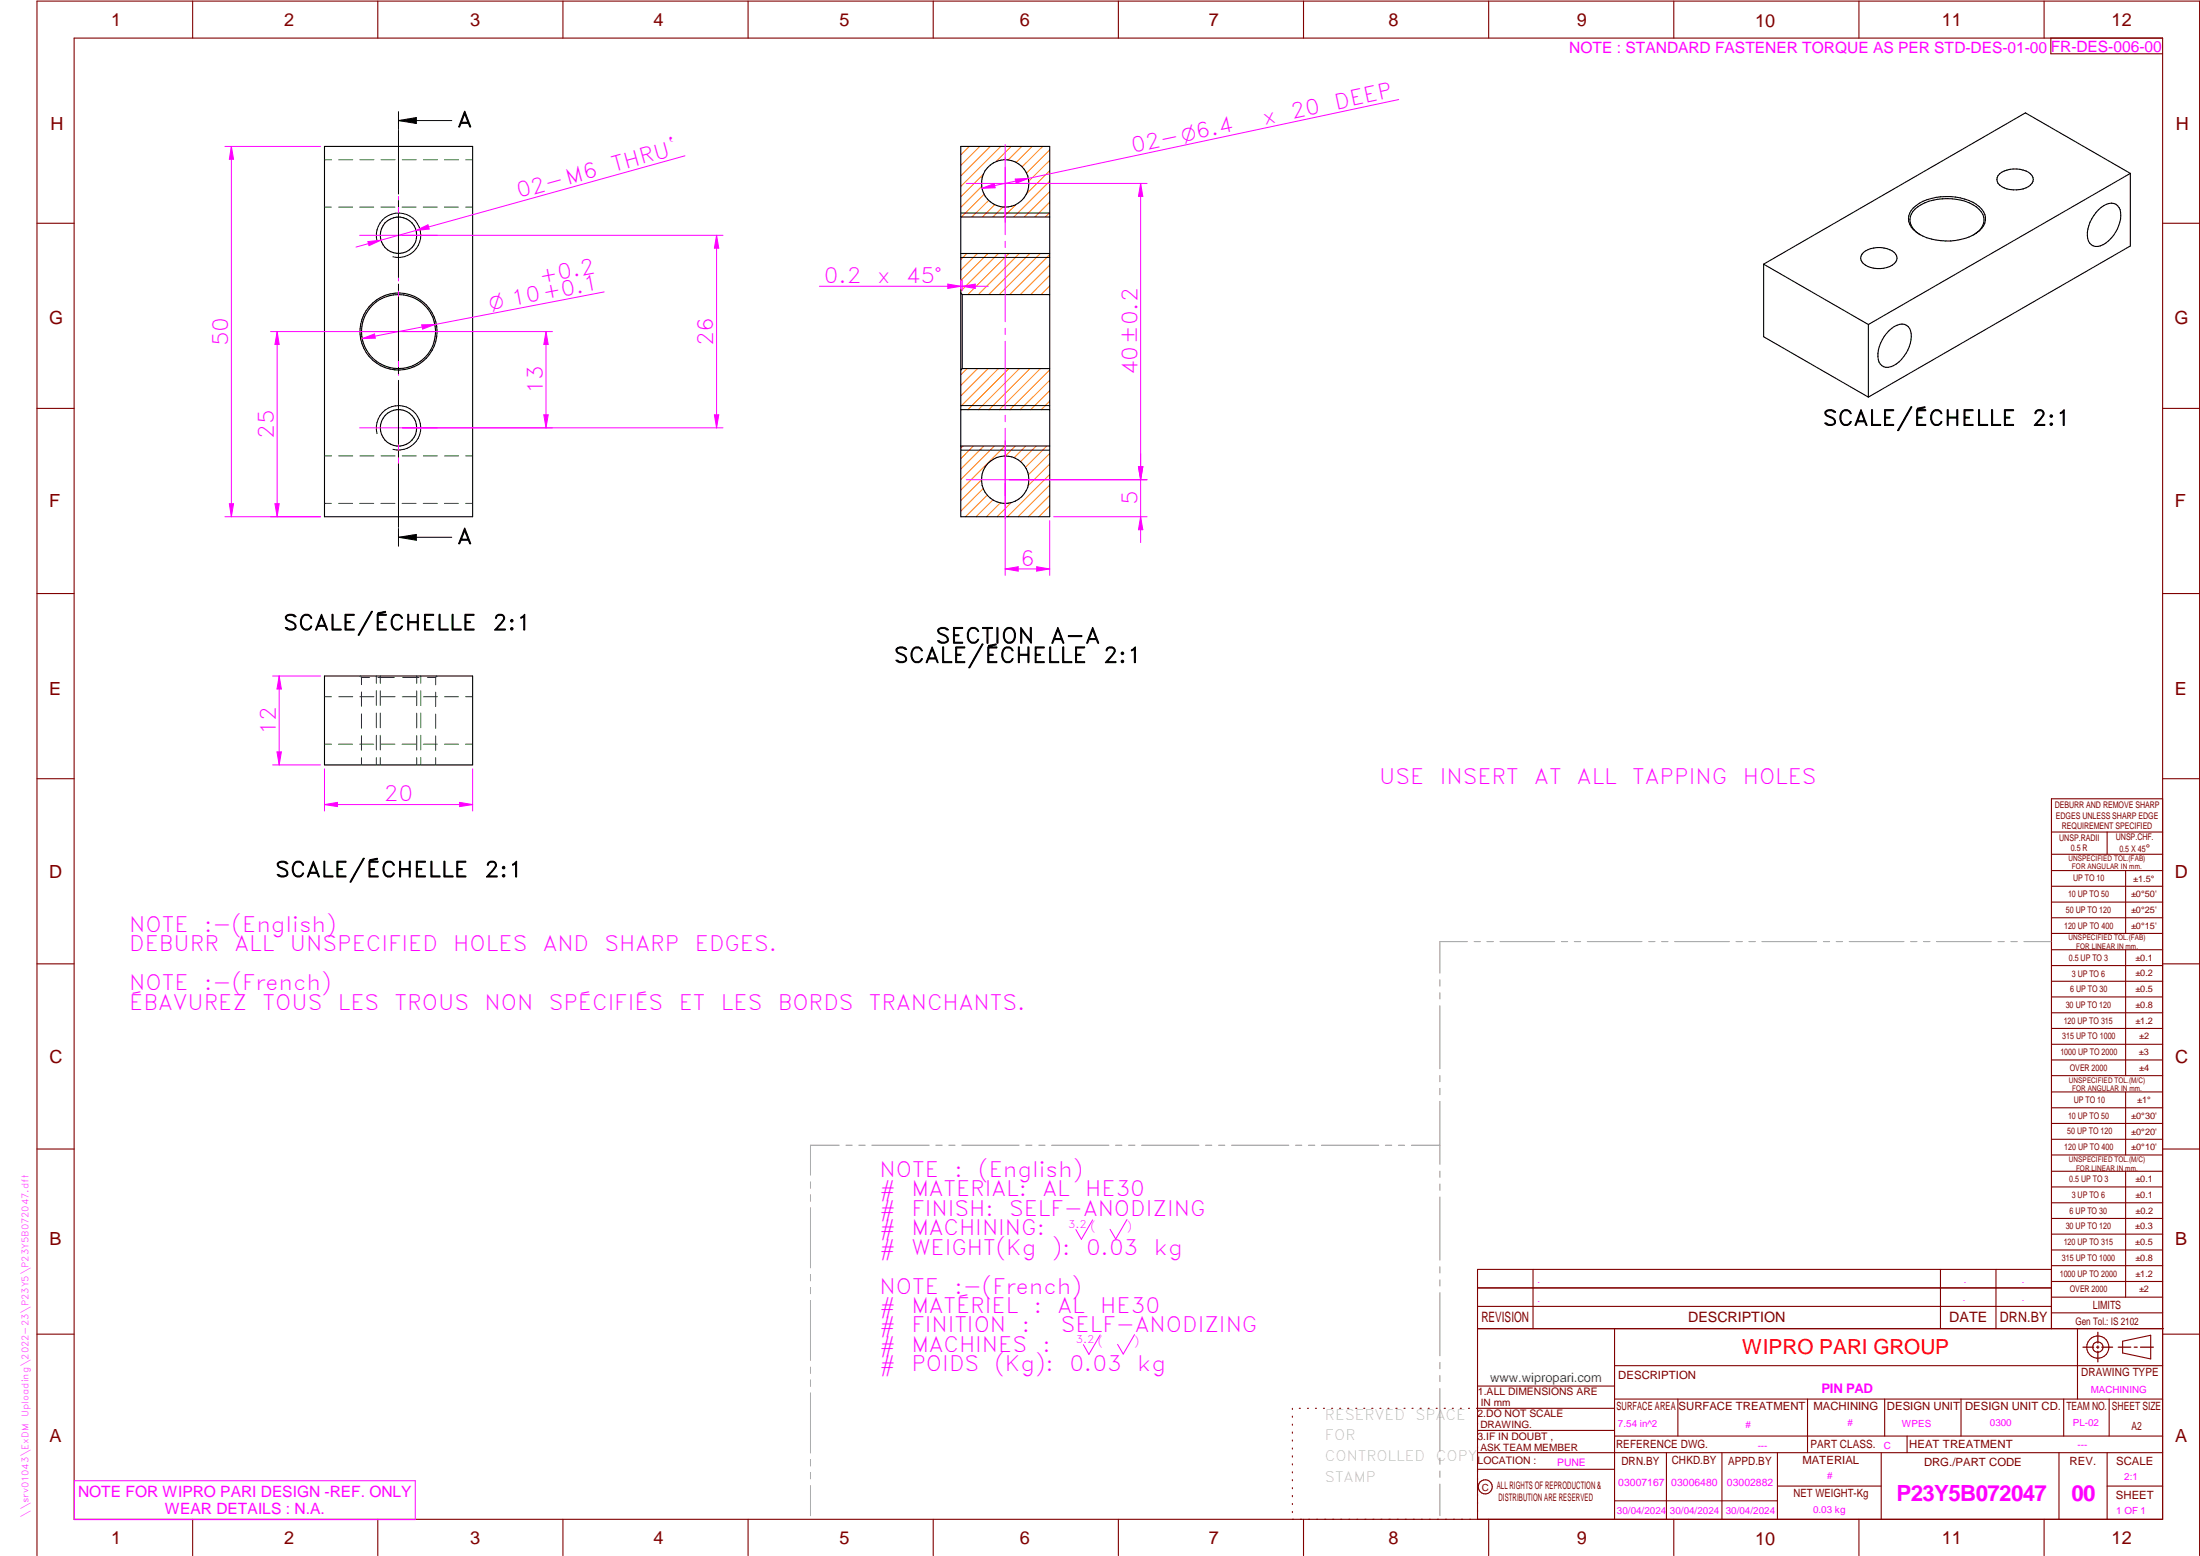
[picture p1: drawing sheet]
<svg xmlns="http://www.w3.org/2000/svg" width="594mm" height="420mm" viewBox="0 0 594 420" stroke-linecap="round" stroke-linejoin="round" font-family="sans-serif">
<g fill="none" stroke="#800000" stroke-width=".3">
<path d="M20 10.3h564v400h-564zM52 .3v10M102 .3v10M152 .3v10M202 .3v10M252 .3v10M302 .3v10M352 .3v10M402 .3v10M452 .3v10M502 .3v10M552 .3v10"/>
<path d="M553.8 10.3v4.2h30.2M10 60.3h10M584 60.3h10M10 110.3h10M584 110.3h10M10 160.3h10M584 160.3h10M10 210.3h10M584 215.7h-30v143.1M584 210.3h10M554 224.7h30M554 230.7h30"/>
<path d="M554 235.1h30M554 239.3h30M569 224.7v6M574 235.1v17M554 243.6h30M554 247.8h30M554 252.1h30M554 256.5h30M574 256.5v33.9M10 260.3h10M554 260.7h30M554 265h30"/>
<path d="M554 269.2h30M554 273.5h30M554 277.7h30M584 260.3h10M554 282h30M554 286.2h30M554 290.4h30M554 294.9h30M554 299.1h30M574 294.9v17M10 310.3h10M554 303.4h30"/>
<path d="M554 307.6h30M554 311.9h30M554 316.3h30M574 316.3v34M584 310.3h10M554 320.5h30M554 324.8h30M554 329h30M554 333.2h30M554 337.5h30M399 358.8h185.2M399 352.8h155"/>
<path d="M399 347.8h155M414 342.8v16M436 358.8v51.5M524 342.8v16M539 342.8v16M554 341.8h30M554 346h30M554 350.3h30M554 354.5h30M554 342.8h-155v67.5M561 358.8v19M10 360.3h10"/>
<path d="M399 374.3h37M436 377.8h148M453.1 377.8v10M488.1 377.8v14.5M508.9 377.8v10M529.5 377.8v10M557.3 377.8v10M569.5 377.8v10M573.2 362.2l7.6-1.6v6.3l-7.6-1.6zM584 368.8h-148M584 360.3h10M349 380.3v.3"/>
<path d="M349 382.4v.3M349 384.6v.3M349 386.7v.3M349 388.8v.3M349 391v.3M349 393.1v.3M349 395.3v.3M349 397.4v.3M349 399.5v.3M350.9 380.3h.2M353.1 380.3h.2M355.2 380.3h.3"/>
<path d="M357.4 380.3h.3M359.6 380.3h.3M361.7 380.3h.3M363.9 380.3h.3M366.1 380.3h.3M368.3 380.3h.2M370.4 380.3h.3M372.6 380.3h.3M374.8 380.3h.3M376.9 380.3h.4M379.1 380.3h.3M381.3 380.3h.3"/>
<path d="M383.4 380.3h.4M385.6 380.3h.3M387.8 380.3h.3M390 380.3h.3M392.2 380.3h.3M394.3 380.3h.3M396.5 380.3h.3M398.7 380.3h37.3M399 396.7h37M399 392.3h185M399 386.2h37M436 387.8h148"/>
<path d="M450 392.3v18M465 392.3v18M480 392.3v18M508 392.3v18M515 387.8v4.5M556 392.3v18M569 392.3v18M52 410.3v9.7M102 410.3v9.7M152 410.3v9.7M202 410.3v9.7M252 410.3v9.7"/>
<path d="M302 410.3v9.7M349 401.7v.3M349 403.8v.4M349 406v.3M349 408.1v.3M352 410.3v9.7M402 410.3v9.7M436 405.3h44M452 410.3v9.7M480 401.3h28M502 410.3v9.7M552 410.3v9.7"/>
<path d="M569 401.3h15M10 420v-419.7h584v419.7"/>
<circle cx="566.5" cy="363.7" r="1.39"/>
<circle cx="566.5" cy="363.8" r="3"/>
<circle cx="401.1" cy="401.5" r="1.9"/>
</g>
<g fill="none" stroke="#f0f" stroke-width=".27">
<path d="M107.6 53v22.9M97.1 63.5h21M107.6 77.6v23.7M97.1 89.5h21M97.1 115.5h21M107.6 103.2v22.8M87.6 207.6v11.4M87.6 217.3l3.5-.6v1.1zM127.6 207.6v11.4M295.1 329.4l-3.1 5.2-1.5-2.6M304.3 329.3l-3 5.3-1.5-2.7M297.1 360.5l-3.1 5.2-1.4-2.6"/>
<path d="M306.4 360.4l-3.1 5.2-1.5-2.6M20.1 399.8h92v10.5h-92z"/>
</g>
<g fill="none" stroke="#949494" stroke-width=".27">
<path d="M396.2 254.3h-7.4v8.5M398.1 254.3h1.6M401.5 254.3h1.8M405 254.3h14.8M421.6 254.3h1.7M425.1 254.3h1.7M428.6 254.3h14.8M445.2 254.3h1.7M448.7 254.3h1.7M452.2 254.3h14.8M468.8 254.3h1.7M472.3 254.3h1.7"/>
<path d="M475.8 254.3h14.8M492.4 254.3h1.7M495.8 254.3h1.8M499.4 254.3h14.7M516 254.3h1.6M519.4 254.3h1.8M522.9 254.3h14.8M539.5 254.3h1.7M543 254.3h1.7M546.5 254.3h7.4M388.8 264.5v1.8M388.8 268.1v1.6"/>
<path d="M388.8 271.6v17M388.8 290.4v1.7M388.8 293.9v1.7M388.8 297.4v17M218.9 319.2v1.6M226.6 309.2h-7.7v8.1M228.4 309.2h1.7M231.9 309.2h1.7M235.4 309.2h15.5M252.7 309.2h1.7M256.2 309.2h1.7M259.7 309.2h15.5"/>
<path d="M277 309.2h1.7M280.5 309.2h1.7M284 309.2h15.5M301.2 309.2h1.8M304.8 309.2h1.7M308.3 309.2h15.5M325.5 309.2h1.7M329.1 309.2h1.6M332.6 309.2h15.4M349.8 309.2h1.7M353.3 309.2h1.7M356.8 309.2h15.5"/>
<path d="M374.1 309.2h1.7M377.6 309.2h1.7M381.1 309.2h7.7M388.8 316.2v1.7M388.8 319.7v1.7M218.9 322.6v1.8M218.9 326.1v16.2M388.8 323.2v17.1M218.9 344.1v1.8M218.9 347.6v1.7M218.9 351.2v16.1M388.8 342.1v1.6"/>
<path d="M388.8 345.6v1.7M388.8 349v17.1M218.9 369.1v1.7M218.9 372.6v1.8M218.9 376.1v16.2M388.8 367.9v1.7M388.8 371.4v1.7M388.8 374.9v17M218.9 394.1v1.8M218.9 397.6v1.7M388.8 393.7v1.7M388.8 397.2v1.7"/>
<path d="M218.9 401.2v8.1M388.8 400.7v8.6"/>
</g>
<path d="M566.5 359.7v3M562.5 363.8h2.9M566.1 363.8h.7M566.5 363.4v.7M566.5 364.9v2.8M567.6 363.8h2.9M572 363.8h3.4M576.3 363.8h.8M578 363.8h3.5" fill="none" stroke="#800000" stroke-width=".34"/>
<g fill="none" stroke="#000" stroke-width=".3">
<path d="M87.6 39.5h40v100h-40zM540 46.9a7.2 7.2 0 0 1 8.3 0 2 2 0 0 1-.5 3.5 7.5 7.5 0 0 1-7.8-.4 1.93 1.93 0 0 1 0-3.1zM566.7 56.6a4.4 4.4 0 0 1 4.7-1.4 4.7 4.7 0 0 1 .7 5.7 8.8 8.8 0 0 1-5.6 5.6 2.58 2.58 0 0 1-2.8-2.9 9.7 9.7 0 0 1 3-7zM575.3 46.8l-28.4-16.3-70.7 40.8M575.3 46.8l-70.8 40.8M575.3 46.8v19.6l-70.8 40.8M476.2 71.3l28.3 16.3M476.2 71.3v19.6l28.3 16.3M503.2 68.2a6.8 6.8 0 0 1 8.7 .5 2.01 2.01 0 0 1-.9 2.9 7.2 7.2 0 0 1-7.8-.4 1.88 1.88 0 0 1 0-3zM517.7 62.8a4 4 0 0 1 .2-7 15.1 15.1 0 0 1 15.8 .1 4 4 0 0 1 .1 6.9M533 63.4a4.8 4.8 0 0 0 3-5.5 8.6 8.6 0 0 0-6.7-4.5 15.2 15.2 0 0 0-11.9 2.1 4.1 4.1 0 0 0 0 7.2l1.1 .7M533.6 62.9a15.8 15.8 0 0 1-15.3 .3"/>
<path d="M504.5 87.6v19.6M510.1 89.3a4.9 4.9 0 0 1 4.2-1.7 2.95 2.95 0 0 1 1.8 3.2 9.6 9.6 0 0 1-5.5 8.2 2.58 2.58 0 0 1-3.5-2.7 9.8 9.8 0 0 1 3-7zM87.6 182.5h40v24h-40z"/>
<circle cx="107.6" cy="63.5" r="4.9"/>
<circle cx="107.6" cy="89.5" r="10.4"/>
<circle cx="107.6" cy="89.5" r="10"/>
<circle cx="107.6" cy="115.5" r="4.9"/>
</g>
<g fill="none" stroke="#008000" stroke-width=".27">
<path d="M87.6 55.9h1.9M87.6 43.1h1.9M91.4 55.9h3.8M91.5 43.1h3.7M97.1 55.9h3.8M97.2 43.1h3.8M102.9 55.9h3.7M102.9 43.1h3.8M108.6 55.9h3.7M108.6 43.1h3.8M114.3 55.9h3.8M114.3 43.1h3.8"/>
<path d="M120 55.9h3.8M120.1 43.1h3.7M125.7 55.9h1.9M125.8 43.1h1.8M87.6 135.9h1.9M87.6 123.1h1.9M91.4 135.9h3.8M91.5 123.1h3.7M97.1 135.9h3.8M97.2 123.1h3.8M102.9 135.9h3.7M102.9 123.1h3.8"/>
<path d="M108.6 135.9h3.7M108.6 123.1h3.8M114.3 135.9h3.8M114.3 123.1h3.8M120 135.9h3.8M120.1 123.1h3.7M125.7 135.9h1.9M125.8 123.1h1.8M87.6 188.1h1.9M91.5 188.1h3.7M97.2 188.1h3.8M97.2 182.5l.1 .1"/>
<path d="M97.5 182.8l.1 .1M97.6 182.9h2.2M97.6 182.9v2M97.6 186.9v3.9M97.6 192.8v3.9M97.6 198.7v3.9M101.6 182.5v2M101.6 186.5v4M101.6 192.5v4M101.6 198.5v4M102.1 182.9h4.4M102.7 182.5v2"/>
<path d="M102.7 186.5v4M102.7 192.5v4M102.7 198.5v4M102.9 188.1h3.8M108.6 188.1h3.8M108.7 182.9h4.5M112.5 182.5v2M112.5 186.6v3.9M112.5 192.6v4M112.5 198.6v3.9M113.6 182.5v2M113.6 186.5v4"/>
<path d="M113.6 192.5v4M113.6 198.5v4M114.3 188.1h3.8M115.4 182.9h2.2M117.6 182.9v2M117.6 186.9v3.9M117.6 192.8v3.9M117.6 198.7v3.9M117.7 182.8l-.1 .1M118 182.5l-.1 .2M120.1 188.1h3.7M125.8 188.1h1.8"/>
<path d="M87.6 201h1.9M91.4 201h3.8M97.1 201h3.8M97.6 204.6v1.9M101.6 204.6v1.9M102.7 204.6v1.9M102.9 201h3.7M108.6 201h3.7M112.5 204.6v1.9M113.6 204.6v1.9M114.3 201h3.8M117.6 204.6v1.9"/>
<path d="M120 201h3.8M125.7 201h1.9"/>
</g>
<path d="M101.8 65.1a6 6 0 0 1 5.3-7.6 6 6 0 0 1 6.5 6.5 6 6 0 0 1-7.5 5.3M101.8 117.1a6 6 0 0 1 5.2-7.6 6 6 0 0 1 6.6 6.5 6 6 0 0 1-7.5 5.3" fill="none" stroke="#000" stroke-width=".27"/>
<path d="M87.6 217.3l3.5-.6v1.1z" fill="#f0f"/>
<path d="M124.1 216.7l3.5 .6-3.5 .5z" fill="none" stroke="#f0f" stroke-width=".27"/>
<path d="M124.1 216.7l3.5 .6-3.5 .5z" fill="#f0f"/>
<path d="M73.6 182.5h13M73.6 206.5h13M74.8 203h1.2l-.6 3.5zM87.6 217.3h40" fill="none" stroke="#f0f" stroke-width=".27"/>
<path d="M74.8 203h1.2l-.6 3.5z" fill="#f0f"/>
<path d="M75.4 182.5l.6 3.6h-1.2z" fill="none" stroke="#f0f" stroke-width=".27"/>
<path d="M75.4 182.5l.6 3.6h-1.2z" fill="#f0f"/>
<path d="M60.7 39.5h25.9M60.7 139.5h25.9M61.9 136h1.2l-.6 3.5zM75.4 182.5v24" fill="none" stroke="#f0f" stroke-width=".27"/>
<path d="M61.9 136h1.2l-.6 3.5z" fill="#f0f"/>
<path d="M62.5 39.5l.6 3.5h-1.2z" fill="none" stroke="#f0f" stroke-width=".27"/>
<path d="M62.5 39.5l.6 3.5h-1.2z" fill="#f0f"/>
<path d="M62.5 39.5v100M73.1 89.5h33.4M73.1 139.5h13.5M74.2 136h1.2l-.6 3.5z" fill="none" stroke="#f0f" stroke-width=".27"/>
<path d="M74.2 136h1.2l-.6 3.5z" fill="#f0f"/>
<path d="M74.8 89.5l.6 3.5h-1.2z" fill="none" stroke="#f0f" stroke-width=".27"/>
<path d="M74.8 89.5l.6 3.5h-1.2z" fill="#f0f"/>
<path d="M74.8 89.5v50M108.7 89.5h40.5M147.4 89.5l.6 3.5h-1.2zM108.7 115.5h40.5" fill="none" stroke="#f0f" stroke-width=".27"/>
<path d="M147.4 89.5l.6 3.5h-1.2z" fill="#f0f"/>
<path d="M146.8 112h1.2l-.6 3.5z" fill="none" stroke="#f0f" stroke-width=".27"/>
<path d="M146.8 112h1.2l-.6 3.5z" fill="#f0f"/>
<path d="M108.7 63.5h86.5M147.4 89.5v26M108.7 115.5h86.5M192.9 112h1.2l-.6 3.5z" fill="none" stroke="#f0f" stroke-width=".27"/>
<path d="M192.9 112h1.2l-.6 3.5z" fill="#f0f"/>
<path d="M193.5 63.5l.6 3.5h-1.2z" fill="none" stroke="#f0f" stroke-width=".27"/>
<path d="M193.5 63.5l.6 3.5h-1.2z" fill="#f0f"/>
<path d="M163.1 78.8l-65.3 12.6M193.5 63.5v52M97.8 91.4l3.3-1.2 .2 1.1z" fill="none" stroke="#f0f" stroke-width=".27"/>
<path d="M97.8 91.4l3.3-1.2 .2 1.1z" fill="#f0f"/>
<path d="M113.9 87.7l3.5-.1-3.3 1.3z" fill="none" stroke="#f0f" stroke-width=".27"/>
<path d="M113.9 87.7l3.5-.1-3.3 1.3z" fill="#f0f"/>
<path d="M184.9 42.1l-88.8 24.6M99.3 65.2l3.6-.3-3.3 1.4z" fill="none" stroke="#f0f" stroke-width=".27"/>
<path d="M99.3 65.2l3.6-.3-3.3 1.4z" fill="#f0f"/>
<path d="M112.3 62.2l3.3-1.5 .3 1.1z" fill="none" stroke="#f0f" stroke-width=".27"/>
<path d="M112.3 62.2l3.3-1.5 .3 1.1z" fill="#f0f"/>
<g fill="none" stroke="#000" stroke-width=".27">
<path d="M107.6 30.1v4.9M107.6 35.2v17.2M107.6 32.6h14.4M107.6 32.6l4.8-.9v1.7zM107.6 54.2v1.7M107.6 57.7v17.2M259.5 57.5h24M107.6 76.7v1.7M259.5 69.5h24M107.6 80.2v17.2M107.6 99.2v1.7M107.6 102.7v17.2"/>
<path d="M259.5 109.5h24M107.6 121.7v1.7M107.6 125.2v17.2M259.5 121.5h24M107.6 145.1l4.8-.8v1.6zM107.6 142.7v4.8M107.6 145.1h14.4"/>
</g>
<path d="M107.6 32.6l4.8-.9v1.7zM107.6 145.1l4.8-.8v1.6z" fill="#000"/>
<g fill="none" stroke="#ff8000" stroke-width=".27">
<path d="M261.7 39.5l-2.2 2.3M264.6 39.5l-5.1 5.2M267.4 39.5l-7.9 8M270.2 39.5l-10.7 10.8M273 39.5l-4.1 4.1M275.9 39.5l-3.7 3.7M278.7 39.5l-4.3 4.4M281.6 39.5l-5.6 5.5M265.1 50.3l-5.6 5.7M265.6 47l-6.1 6.1M265.8 52.5l-6.2 6.1M267 54.1l-4.5 4.5"/>
<path d="M268.6 55.2l-3.3 3.4M270.8 55.9l-2.7 2.7M274.4 55.2l-3.4 3.4M283.5 57.4l-1.2 1.2M283.5 54.6l-4.1 4M283.5 43.3l-5.7 5.6M283.5 40.5l-6.3 6.2M283.5 46.1l-6.4 6.3M283.5 51.8l-6.9 6.8M283.5 48.9l-9.7 9.7M261.1 68.5l-1.6 1.6M263.9 68.5l-4.4 4.4"/>
<path d="M266.8 68.5l-7.3 7.3M269.6 68.5l-10.1 10.1M272.5 68.5l-11.1 11M275.2 68.5l-11 11M278.1 68.5l-11.1 11M280.9 68.5l-11.1 11M283.5 77.2l-2.4 2.3M283.5 74.4l-5.2 5.1M283.5 71.6l-8 7.9M283.5 68.7l-10.8 10.8M261.1 99.5l-1.6 1.7M264 99.5l-4.5 4.6"/>
<path d="M266.8 99.5l-7.3 7.4M269.6 99.5l-10.1 10.2M272.5 99.5l-11.1 11.1M275.3 99.5l-11.1 11.1M278.1 99.5l-11.1 11.1M281 99.5l-11.1 11.1M283.5 99.9l-10.8 10.7M283.5 108.3l-2.3 2.3M283.5 105.5l-5.2 5.1M283.5 102.7l-8 7.9M260 120.4l-.5 .6M262.8 120.4l-3.3 3.5"/>
<path d="M265.1 129.5l-5.6 5.7M265.5 131.9l-6 6.1M265.7 120.4l-6.2 6.3M266.6 133.7l-5.9 5.8M268.1 135l-4.5 4.5M268.5 120.4l-9 9.1M270.1 135.8l-3.7 3.7M271.3 120.4l-11.8 11.9M273 135.7l-3.8 3.8M274.2 120.4l-2.7 2.7M277 120.4l-3.2 3.2M279.8 120.4l-4.2 4.3"/>
<path d="M282.7 120.4l-5.8 5.8M283.5 139.4l-.1 .1M283.5 136.6l-3 2.9M283.5 122.5l-5.8 5.7M283.5 133.8l-5.8 5.7M283.5 125.3l-5.9 5.8M283.5 131l-8.6 8.5M283.5 128.1l-11.4 11.4"/>
</g>
<g fill="none" stroke="#000" stroke-width=".3">
<path d="M259.5 39.5h24v100h-24zM259.5 58.6h24M259.5 79.1l.3 .4M259.5 68.5h24M259.8 79.5h23.7M259.8 79.5v20M259.8 99.5l-.3 .4M259.8 99.5h23.7M259.5 110.6h24M259.5 120.4h24"/>
<circle cx="271.5" cy="49.5" r="6.4"/>
<circle cx="271.4" cy="129.5" r="6.4"/>
</g>
<path d="M271.4 39v24.4M377.7 26.9l-112.5 23.9M260.9 49.5h21M265.2 50.8l3.3-1.2 .2 1.1zM271.4 65.2v1.6M271.4 68.7v18.2M271.4 88.6v1.7M271.4 92.2v18.2M271.4 112.1v1.8M271.4 115.7v24.3M260.9 129.5h21" fill="none" stroke="#f0f" stroke-width=".27"/>
<path d="M265.2 50.8l3.3-1.2 .2 1.1z" fill="#f0f"/>
<path d="M274.1 48.3l3.6-.1-3.3 1.3z" fill="none" stroke="#f0f" stroke-width=".27"/>
<path d="M274.1 48.3l3.6-.1-3.3 1.3z" fill="#f0f"/>
<path d="M272.5 129.5h37.2M284.5 139.5h25.2M308 139.5l.6 3.5h-1.2z" fill="none" stroke="#f0f" stroke-width=".27"/>
<path d="M308 139.5l.6 3.5h-1.2z" fill="#f0f"/>
<path d="M307.4 126h1.2l-.6 3.5z" fill="none" stroke="#f0f" stroke-width=".27"/>
<path d="M307.4 126h1.2l-.6 3.5z" fill="#f0f"/>
<path d="M272.5 49.5h37.2M272.5 129.5h37.2M307.4 126h1.2l-.6 3.5zM308 122.5v24" fill="none" stroke="#f0f" stroke-width=".27"/>
<path d="M307.4 126h1.2l-.6 3.5z" fill="#f0f"/>
<path d="M308 49.5l.6 3.5h-1.2z" fill="none" stroke="#f0f" stroke-width=".27"/>
<path d="M308 49.5l.6 3.5h-1.2z" fill="#f0f"/>
<path d="M308 49.5v80M271.4 130.6v24.8M279.9 153l3.6 .6-3.6 .6zM283.5 140.6v14.8" fill="none" stroke="#f0f" stroke-width=".27"/>
<path d="M279.9 153l3.6 .6-3.6 .6z" fill="#f0f"/>
<path d="M271.4 153.6l3.5-.6v1.2z" fill="none" stroke="#f0f" stroke-width=".27"/>
<path d="M271.4 153.6l3.5-.6v1.2z" fill="#f0f"/>
<path d="M259.5 75.6v2.5M259.8 75.6v2.9M259.8 77.3l3.5-.6v1.2zM271.4 153.6h12.1" fill="none" stroke="#f0f" stroke-width=".27"/>
<path d="M259.8 77.3l3.5-.6v1.2z" fill="#f0f"/>
<path d="M255.9 76.7l3.6 .6-3.6 .6z" fill="none" stroke="#f0f" stroke-width=".27"/>
<path d="M255.9 76.7l3.6 .6-3.6 .6z" fill="#f0f"/>
<path d="M221.3 77.3h45.6" fill="none" stroke="#f0f" stroke-width=".27"/>
<g font-size="6" fill="#f0f">
<text x="512.1" y="405.2">P23Y5B072047</text>
<text x="559.4" y="405.2">00</text>
</g>
<g font-size="5.7" fill="#f0f">
<text x="360.8" y="29.6" transform="rotate(-12 360.8 29.6)">DEEP</text>
<text x="341.4" y="33.7" transform="rotate(-12 341.4 33.7)">x</text>
<text x="349" y="32.1" transform="rotate(-12 349 32.1)">20</text>
<text x="305.9" y="41.3" transform="rotate(-12 305.9 41.3)">02-O6.4</text>
<text x="165.8" y="46.5" transform="rotate(-15 165.8 46.5)">THRU`</text>
<text x="140.1" y="53.6" transform="rotate(-15 140.1 53.6)">02-M6</text>
<text x="146" y="76.6" transform="rotate(-11 146 76.6)">+0.2</text>
<text x="222.5" y="76.4">0.2</text>
<text x="236.8" y="76.4">x</text>
<text x="244.6" y="76.4">45°</text>
<text x="61.6" y="93.5" transform="rotate(-90 61.6 93.5)">50</text>
<text x="192.6" y="93.5" transform="rotate(-90 192.6 93.5)">26</text>
<text x="307.1" y="101.4" transform="rotate(-90 307.1 101.4)">40±0.2</text>
<text x="146.6" y="106.5" transform="rotate(-90 146.6 106.5)">13</text>
<text x="73.9" y="118.5" transform="rotate(-90 73.9 118.5)">25</text>
<text x="307.1" y="136.5" transform="rotate(-90 307.1 136.5)">5</text>
<text x="275.5" y="152.7">6</text>
<text x="74.5" y="198.5" transform="rotate(-90 74.5 198.5)">12</text>
<text x="372.4" y="211.8">USE</text>
<text x="388.8" y="211.8">INSERT</text>
<text x="414.3" y="211.8">AT</text>
<text x="425.8" y="211.8">ALL</text>
<text x="440.7" y="211.8">TAPPING</text>
<text x="470.6" y="211.8">HOLES</text>
<text x="103.7" y="216.4">20</text>
<text x="34.9" y="251.7">NOTE</text>
<text x="55.1" y="251.7">:-(English)</text>
<text x="34.9" y="256.9">DEBURR</text>
<text x="63.4" y="256.9">ALL</text>
<text x="78.3" y="256.9">UNSPECIFIED</text>
<text x="122.4" y="256.9">HOLES</text>
<text x="146.6" y="256.9">AND</text>
<text x="163.2" y="256.9">SHARP</text>
<text x="187.6" y="256.9">EDGES.</text>
<text x="34.9" y="267.4">NOTE</text>
<text x="55.1" y="267.4">:-(French)</text>
<text x="34.9" y="272.7">ÉBAVUREZ</text>
<text x="70.9" y="272.7">TOUS</text>
<text x="91.2" y="272.7">LES</text>
<text x="106.5" y="272.7">TROUS</text>
<text x="130.8" y="272.7">NON</text>
<text x="148.2" y="272.7">SPÉCIFIÉS</text>
<text x="183.3" y="272.7">ET</text>
<text x="194.7" y="272.7">LES</text>
<text x="210" y="272.7">BORDS</text>
<text x="234.6" y="272.7">TRANCHANTS.</text>
<text x="237.5" y="317.8">NOTE</text>
<text x="257.7" y="317.8">:</text>
<text x="264.1" y="317.8">(English)</text>
<text x="237.5" y="323">#</text>
<text x="246.1" y="323">MATERIAL:</text>
<text x="281.5" y="323">AL</text>
<text x="293" y="323">HE30</text>
<text x="237.5" y="328.3">#</text>
<text x="246.1" y="328.3">FINISH:</text>
<text x="272.5" y="328.3">SELF-ANODIZING</text>
<text x="237.5" y="333.5">#</text>
<text x="246.1" y="333.5">MACHINING:</text>
<text x="237.5" y="338.8">#</text>
<text x="246.1" y="338.8">WEIGHT(Kg</text>
<text x="284" y="338.8">):</text>
<text x="293.3" y="338.8">0.03</text>
<text x="311.6" y="338.8">kg</text>
<text x="237.5" y="349.3">NOTE</text>
<text x="257.7" y="349.3">:-(French)</text>
<text x="237.5" y="354.5">#</text>
<text x="237.5" y="359.8">#</text>
<text x="246.1" y="359.8">FINITION</text>
<text x="246.1" y="354.5">MATÉRIEL</text>
<text x="275.9" y="359.8">:</text>
<text x="279.2" y="354.5">:</text>
<text x="285.6" y="354.5">AL</text>
<text x="286.5" y="359.8">SELF-ANODIZING</text>
<text x="297.1" y="354.5">HE30</text>
<text x="237.5" y="365">#</text>
<text x="246.1" y="365">MACHINES</text>
<text x="281.5" y="365">:</text>
<text x="237.5" y="370.3">#</text>
<text x="246.1" y="370.3">POIDS</text>
<text x="268.5" y="370.3">(Kg):</text>
<text x="288.8" y="370.3">0.03</text>
<text x="307.1" y="370.3">kg</text>
</g>
<g font-size="5.7">
<text x="123.5" y="34.3">A</text>
<text x="492.2" y="114.9">SCALE/ÉCHELLE</text>
<text x="548.7" y="114.9">2:1</text>
<text x="123.5" y="146.9">A</text>
<text x="76.5" y="170.1">SCALE/ÉCHELLE</text>
<text x="133" y="170.1">2:1</text>
<text x="252.6" y="173.7">SECTION</text>
<text x="283.7" y="173.7">A-A</text>
<text x="241.4" y="178.9">SCALE/ÉCHELLE</text>
<text x="297.9" y="178.9">2:1</text>
<text x="74.3" y="236.8">SCALE/ÉCHELLE</text>
<text x="130.8" y="236.8">2:1</text>
</g>
<text font-size="5.6" fill="#f00" x="470.5" y="365.5">WIPRO PARI GROUP</text>
<text font-size="5.4" fill="#f0f" x="132.5" y="83.8" transform="rotate(-11 132.5 83.8)">O 10+0.1</text>
<g font-size="4.9" fill="#800000">
<text x="30" y="6.9">1</text>
<text x="76.7" y="6.9">2</text>
<text x="127" y="6.9">3</text>
<text x="176.5" y="6.9">4</text>
<text x="226.7" y="6.9">5</text>
<text x="275.4" y="6.9">6</text>
<text x="326.4" y="6.9">7</text>
<text x="375" y="6.9">8</text>
<text x="425.8" y="6.9">9</text>
<text x="473.9" y="7.3">10</text>
<text x="524.3" y="6.9">11</text>
<text x="570.2" y="6.9">12</text>
<text x="13.6" y="35.1">H</text>
<text x="587.6" y="35.1">H</text>
<text x="13.2" y="87.5">G</text>
<text x="587.2" y="87.5">G</text>
<text x="13.2" y="137">F</text>
<text x="587.2" y="137">F</text>
<text x="13.2" y="187.6">E</text>
<text x="587.2" y="187.6">E</text>
<text x="13.2" y="237">D</text>
<text x="587.2" y="237">D</text>
<text x="13.4" y="287.1">C</text>
<text x="587.4" y="287.1">C</text>
<text x="13.4" y="336.2">B</text>
<text x="587.4" y="336.2">B</text>
<text x="13.4" y="389.3">A</text>
<text x="587.4" y="389.3">A</text>
<text x="30" y="416.9">1</text>
<text x="76.7" y="416.9">2</text>
<text x="127" y="416.9">3</text>
<text x="176.5" y="416.9">4</text>
<text x="226.7" y="416.9">5</text>
<text x="275.4" y="416.9">6</text>
<text x="326.4" y="416.9">7</text>
<text x="375" y="416.9">8</text>
<text x="425.8" y="416.9">9</text>
<text x="473.9" y="417.3">10</text>
<text x="524.3" y="416.9">11</text>
<text x="570.2" y="416.9">12</text>
</g>
<g font-size="4.2" fill="#f0f">
<text x="423.7" y="14.3">NOTE : STANDARD FASTENER TORQUE AS PER STD-DES-01-00</text>
<text x="553.8" y="14">FR-DES-006-00</text>
<text x="21.1" y="404.3">NOTE FOR WIPRO PARI DESIGN -REF. ONLY</text>
<text x="44.5" y="408.8">WEAR DETAILS : N.A.</text>
</g>
<g font-size="3.9" fill="#800000">
<text x="400" y="357.1">REVISION</text>
<text x="455.9" y="357.1">DESCRIPTION</text>
<text x="526.4" y="357.1">DATE</text>
<text x="540" y="357.1">DRN.BY</text>
</g>
<g font-size="3.9" fill="#c0c0c0">
<text x="357.8" y="383.3">RESERVED</text>
<text x="382.3" y="383.3">SPACE</text>
<text x="357.8" y="388.9">FOR</text>
<text x="357.8" y="394.5">CONTROLLED</text>
<text x="387.8" y="394.5">COPY</text>
<text x="357.8" y="400">STAMP</text>
</g>
<text font-size="3.6" fill="#f0f" x="491.9" y="376.1">PIN PAD</text>
<text font-size="3.5" fill="#00f" x="402.4" y="373.3">www.wipropari.com</text>
<g font-size="3.1" fill="#800000">
<text x="565.1" y="353.5">LIMITS</text>
<text x="562" y="371.7">DRAWING TYPE</text>
<text x="437" y="372.3">DESCRIPTION</text>
<text x="436.5" y="380.8">SURFACE AREA</text>
<text x="453.3" y="380.8">SURFACE TREATMENT</text>
<text x="489.7" y="380.8">MACHINING</text>
<text x="509.5" y="380.8">DESIGN UNIT</text>
<text x="530.6" y="380.8">DESIGN UNIT CD.</text>
<text x="558" y="380.6">TEAM NO.</text>
<text x="570.3" y="380.7">SHEET SIZE</text>
<text x="575.6" y="386.1">A2</text>
<text x="436.4" y="391.1">REFERENCE DWG.</text>
<text x="437.8" y="395.5">DRN.BY</text>
<text x="451.4" y="395.4">CHKD.BY</text>
<text x="466.6" y="395.5">APPD.BY</text>
<text x="486.7" y="395.4">MATERIAL</text>
<text x="488.9" y="390.9">PART CLASS.</text>
<text x="515.6" y="390.9">HEAT TREATMENT</text>
<text x="519.6" y="395.9">DRG./PART CODE</text>
<text x="558.9" y="395.5">REV.</text>
<text x="571.4" y="395.6">SCALE</text>
<text x="484.3" y="404.2">NET WEIGHT-Kg</text>
<text x="571.4" y="404.7">SHEET</text>
</g>
<text font-size="3" fill="#800000" x="579.5" y="230.1">°</text>
<g font-size="2.8" fill="#f0f">
<text x="288.5" y="331.6">3.2 (</text>
<text x="304.2" y="332">)</text>
<text x="290.5" y="362.6">3.2 (</text>
<text x="306.3" y="363.1">)</text>
<text x="420.5" y="396">PUNE</text>
<text x="437" y="401.2">03007167</text>
<text x="451.3" y="401.2">03006480</text>
<text x="466.3" y="401.2">03002882</text>
</g>
<g font-size="2.8" fill="#800000">
<text x="560.4" y="357.7">Gen Tol.: IS 2102</text>
<text x="399.1" y="376.6">1.ALL DIMENSIONS ARE</text>
<text x="399" y="382.7">2.DO NOT SCALE</text>
<text x="399" y="388.7">3.IF IN DOUBT ,</text>
<text x="399" y="395.4">LOCATION :</text>
<text x="404.2" y="402">ALL RIGHTS OF REPRODUCTION &amp;</text>
<text x="404.7" y="405.4">DISTRIBUTION ARE RESERVED</text>
</g>
<g font-size="2.7" fill="#f0f">
<text x="564.6" y="376.2">MACHINING</text>
<text x="436.9" y="385.4">7.54 in^2</text>
<text x="471.4" y="385.5">#</text>
<text x="498.9" y="385">#</text>
<text x="513.6" y="385.3">WPES</text>
<text x="537.3" y="385.1">0300</text>
<text x="559.7" y="385.1">PL-02</text>
<text x="474.6" y="391.2">---</text>
<text x="508.7" y="391.2">C</text>
<text x="561" y="391.1">---</text>
<text x="493.4" y="399.5">#</text>
<text x="573.6" y="399.7">2:1</text>
<text x="436.6" y="408.7">30/04/2024</text>
<text x="450.9" y="408.8">30/04/2024</text>
<text x="466" y="408.9">30/04/2024</text>
<text x="489.6" y="408.5">0.03 kg</text>
<text x="571.4" y="408.7">1 OF 1</text>
</g>
<g font-size="2.7" fill="#800000">
<text x="399.9" y="379.7">IN mm</text>
<text x="399.7" y="385.7">DRAWING.</text>
<text x="399.7" y="391.8">ASK TEAM MEMBER</text>
<text x="400.1" y="402.5">C</text>
</g>
<g font-size="2.5" fill="#800000">
<text x="554.9" y="218.3">DEBURR AND REMOVE SHARP</text>
<text x="555.2" y="221">EDGES UNLESS SHARP EDGE</text>
<text x="556.1" y="227.1">UNSP.RADII</text>
<text x="556.8" y="223.8">REQUIREMENT SPECIFIED</text>
<text x="571.4" y="226.9">UNSP.CHF.</text>
<text x="559.2" y="229.9">0.5 R</text>
<text x="572.3" y="230.1">0.5 X 45</text>
<text x="559.8" y="238">UP TO 10</text>
<text x="576.1" y="238.1">±1.5°</text>
<text x="558.5" y="242.2">10 UP TO 50</text>
<text x="575.5" y="242.3">±0°50'</text>
<text x="557.4" y="250.7">120 UP TO 400</text>
<text x="557.9" y="246.5">50 UP TO 120</text>
<text x="575.5" y="250.7">±0°15'</text>
<text x="575.5" y="246.5">±0°25'</text>
<text x="558.7" y="259.4">0.5 UP TO 3</text>
<text x="559.5" y="263.7">3 UP TO 6</text>
<text x="576.6" y="263.6">±0.2</text>
<text x="576.6" y="259.4">±0.1</text>
<text x="559" y="267.9">6 UP TO 30</text>
<text x="576.6" y="267.9">±0.5</text>
<text x="557.8" y="272.2">30 UP TO 120</text>
<text x="576.6" y="272.2">±0.8</text>
<text x="556.9" y="280.7">315 UP TO 1000</text>
<text x="557.3" y="276.4">120 UP TO 315</text>
<text x="576.6" y="276.4">±1.2</text>
<text x="577.7" y="280.7">±2</text>
<text x="556.4" y="284.9">1000 UP TO 2000</text>
<text x="577.6" y="284.9">±3</text>
<text x="558.9" y="289.2">OVER 2000</text>
<text x="577.7" y="289.3">±4</text>
<text x="560" y="297.9">UP TO 10</text>
<text x="577.1" y="297.9">±1°</text>
<text x="558.5" y="302.1">10 UP TO 50</text>
<text x="575.5" y="302.1">±0°30'</text>
<text x="557.4" y="310.6">120 UP TO 400</text>
<text x="558.2" y="306.3">50 UP TO 120</text>
<text x="575.5" y="310.6">±0°10'</text>
<text x="575.5" y="306.4">±0°20'</text>
<text x="558.8" y="319.2">0.5 UP TO 3</text>
<text x="559.4" y="323.4">3 UP TO 6</text>
<text x="576.6" y="319.2">±0.1</text>
<text x="576.6" y="323.5">±0.1</text>
<text x="558.9" y="327.7">6 UP TO 30</text>
<text x="576.7" y="327.7">±0.2</text>
<text x="557.8" y="332">30 UP TO 120</text>
<text x="576.6" y="332">±0.3</text>
<text x="556.8" y="340.5">315 UP TO 1000</text>
<text x="557.3" y="336.3">120 UP TO 315</text>
<text x="576.6" y="336.3">±0.5</text>
<text x="576.6" y="340.5">±0.8</text>
<text x="556.2" y="344.7">1000 UP TO 2000</text>
<text x="576.6" y="344.7">±1.2</text>
<text x="558.9" y="349">OVER 2000</text>
<text x="577.6" y="349">±2</text>
</g>
<g font-size="2.5" fill="#f0f">
<text x="415.2" y="346.4">.</text>
<text x="530.3" y="346.5">.</text>
<text x="545.9" y="346.4">.</text>
<text x="415.2" y="351.5">.</text>
<text x="530" y="351.3">.</text>
<text x="545.9" y="351.4">.</text>
</g>
<g font-size="2.4" fill="#f0f">
<text x="7.7" y="382.7" transform="rotate(-90 7.7 382.7)">Uploading\2022-23\P23Y5\P23Y5B072047.dft</text>
<text x="7.7" y="409.8" transform="rotate(-90 7.7 409.8)">\\srv01043\ExDM</text>
</g>
<g font-size="2.1" fill="#800000">
<text x="558.5" y="232.4">UNSPECIFIED TOL.(FAB)</text>
<text x="559.5" y="234.7">FOR ANGULAR IN mm.</text>
<text x="558.6" y="253.9">UNSPECIFIED TOL.(FAB)</text>
<text x="560.7" y="256.3">FOR LINEAR IN mm.</text>
<text x="558.7" y="292.3">UNSPECIFIED TOL.(M/C)</text>
<text x="559.6" y="294.7">FOR ANGULAR IN mm.</text>
<text x="558.7" y="313.7">UNSPECIFIED TOL.(M/C)</text>
<text x="560.6" y="316.1">FOR LINEAR IN mm.</text>
</g>
</svg>
